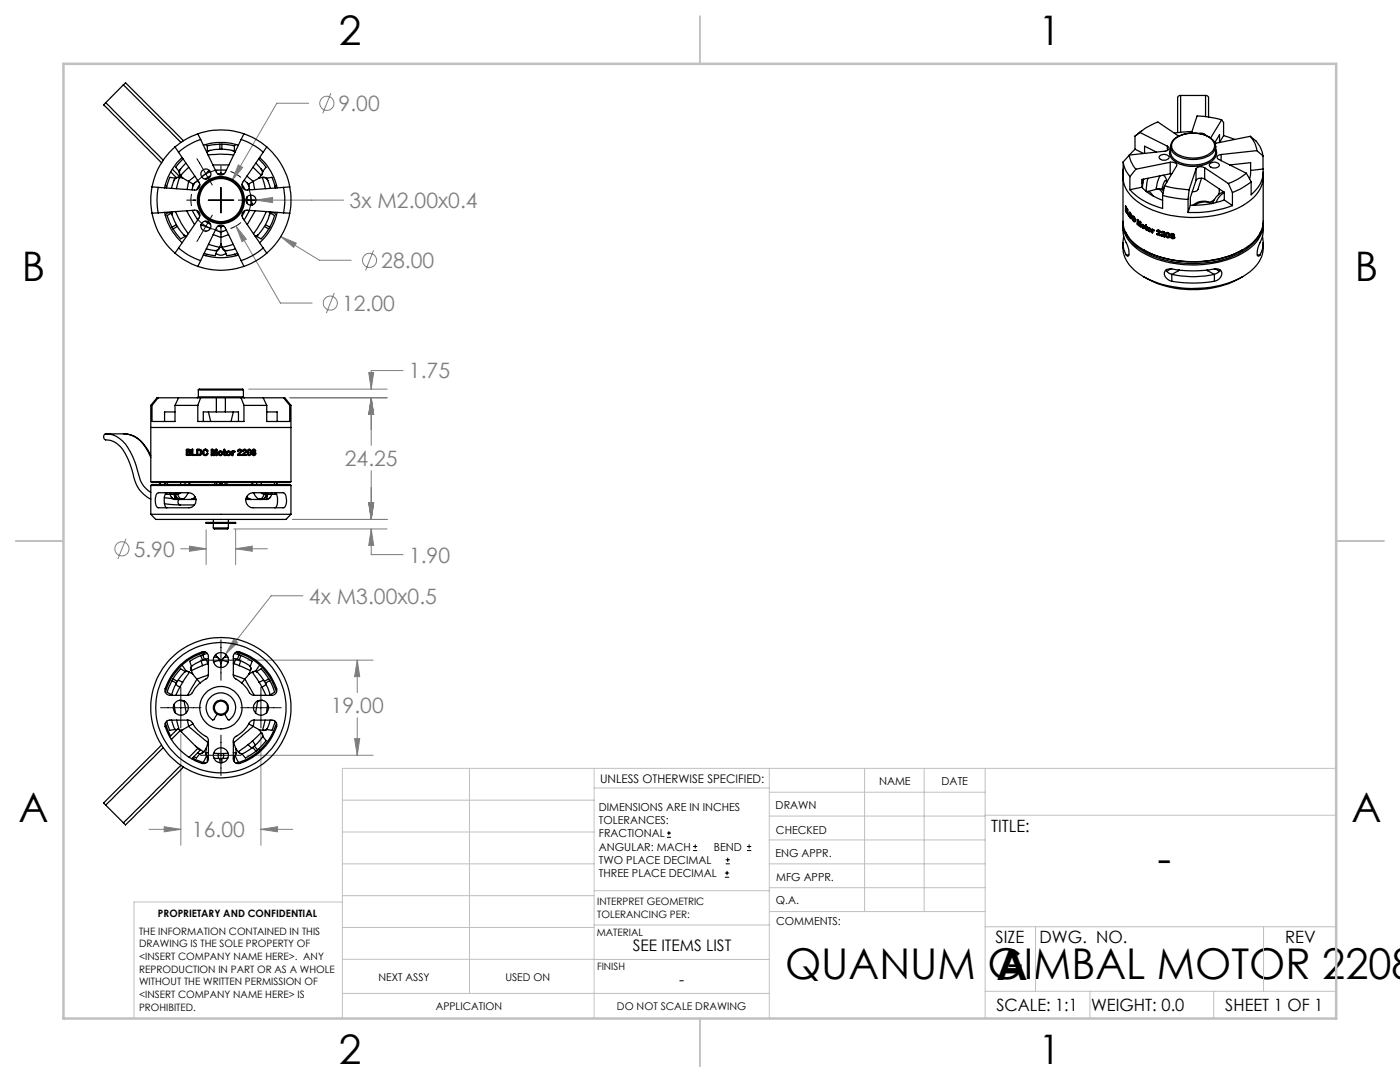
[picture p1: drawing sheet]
<svg xmlns="http://www.w3.org/2000/svg" width="279mm" height="216mm" viewBox="0 0 279 216" stroke-linecap="round" stroke-linejoin="round" font-family="sans-serif">
<g fill="none" stroke="#808080" stroke-width=".2">
<path d="M66 18.6l-1.6 4M47.6 32.9l.8 .5-2.1 2.6zM51.1 39.9h17.5M51.1 39.9l3.3-.5v1zM61.6 20.6h-6.4l-8.9 15.4M47.1 45.1l8.9 15.4h6.3M47.1 45.1l2.1 2.6-.9 .5zM56 47.2l3.1 1.3-.5 .9zM56 47.2l7.7 4.7h6.4M66.7 58.5l-1.6 4M74.5 50l-1.5 4M49.6 77.6h27.7"/>
<path d="M57.9 79.4h19.4M73.6 74.3h1l-.5 3.3zM74.1 79.4l.5 3.3h-1zM74.1 79.4v9.5M80.4 73.9h-6.3v3.7M74.1 93.9v9.7M25.2 107.5l-1.7 4M36.1 109.5h5M37.8 109l3.3 .5-3.3 .5zM41.1 105.7v7M46.6 105.6h30.7M47 105.7v7"/>
<path d="M47 109.5h6.4M47 109.5l3.3-.5v1zM58.3 103.6h19M60.5 118.9h-6.4l-9.1 11.6M73.6 100.3h1l-.5 3.3zM74.1 105.6l.5 3.2h-1zM74.1 105.6v5.1h6.3M46.6 127.6l.8 .6-2.4 2.3zM49.4 131.7h25.1M71.3 131.7v6.5M71.3 131.7l.5 3.3h-1zM36.1 146.5v22.2"/>
<path d="M49.4 150.7h25.1M52.1 146.5v22.2M70.8 147.4h1l-.5 3.3zM71.3 143.2v7.5M29.7 165.5h6.4M32.8 165l3.3 .5-3.3 .5zM52.1 165.5l3.3-.5v1zM52.1 165.5h6.3"/>
<circle cx="65.2" cy="20.6" r="1.41"/>
<circle cx="73.7" cy="52" r="1.41"/>
<circle cx="65.9" cy="60.5" r="1.41"/>
<circle cx="24.3" cy="109.5" r="1.41"/>
</g>
<g fill="none" stroke="#000" stroke-width=".2">
<path d="M37.3 39.9h1.7M39.3 31.7l1.8 3M41.1 34.7l-.8 .6-1.1 1.1M41.1 34.7l1.3 2.2M41.6 39.9h5M43.5 34a5.2 5.2 0 0 0-2.4 .7M44.1 33.1v1.8M44.1 37.4v5.1M47.6 39.9h6M49.6 37.5a6 6 0 0 1 0 4.9M39.2 43.4a6 6 0 0 0 4.3 2.5M42.4 42.9l-3.1 5.3"/>
<path d="M44.1 45v1.8M36.1 137.2v8M40 131.7h8.1M44.1 127.7v8M52.1 137.2v8M32 141.2h8.1M40 150.7h8.1M44.1 146.7v8.1M48 141.2h8.1M133.1 167.1h.8M133.1 166.2h.8M133.5 165.8v.9"/>
<path d="M138.3 169.7h.8M138.3 168.9h.8M138.7 168.5v.8M144.7 175h.8M144.7 174.2h.8M144.8 172.4h.9M144.8 171.6h.9M145.1 173.8v.8M145.2 171.1v.9M149.1 169.7h.8M149.1 168.9h.8M149.5 168.5v.8"/>
</g>
<path d="M38.2 38.7l-.1 1.2 .1 1.2M48.1 35.4l-1-.7-1.1-.5M46 45.6l1.1-.5 1-.7" fill="none" stroke="#000" stroke-width=".2" stroke-dasharray="15.2 1.3 1.3 1.3" stroke-linecap="butt"/>
<g fill="none" stroke="#c0c0c0" stroke-width=".2">
<path d="M68.3 159.7h50.3M93.7 153.3v44.9M118.6 153.3v49.9M118.6 157.2h34.9M153.5 153.3v49.9M153.5 158.1h43.1M172.5 153.3v28.6M184.4 153.3v28.6M196.6 153.3v49.9M266.7 153.3h-198.4v49.9M68.3 178.7h50.3M68.3 172.4h50.3"/>
<path d="M68.3 166h50.3M68.3 180h-41.6v23.2M118.6 177.7h35M153.5 167.6h43.1M153.5 162.8h43.1M153.5 172.4h43.1M153.5 177.1h43.1M196.6 162.7h70.1M68.3 198.2h85.2M68.3 191.4l85.2 .1M68.3 185.1h50.3M118.6 184.6h35"/>
<path d="M153.6 181.9h43M196.6 197.8h70.1M196.6 184.9h70.1M206.7 184.9v12.9M217.5 197.8v5.4M242.2 197.8v5.4M252.2 184.9v12.9"/>
</g>
<path d="M139.7 3.2v9.5M3.1 107.9h9.6M266.7 107.9h9.5M139.7 203.2v9.6" fill="none" stroke="#c0c0c0" stroke-width=".25"/>
<path d="M12.7 12.7h254v190.5h-254z" fill="none" stroke="#c0c0c0" stroke-width=".5"/>
<path d="M74.1 79.4l.5 3.3h-1zM73.6 100.3h1l-.5 3.3zM74.1 79.4l.5 3.3h-1zM73.6 74.3h1l-.5 3.3zM47 109.5l3.3-.5v1zM37.8 109l3.3 .5-3.3 .5zM74.1 105.6l.5 3.2h-1zM73.6 100.3h1l-.5 3.3zM47.6 32.9l-1.3 3.1 2.1-2.6zM51.1 39.9l3.3 .5v-1zM47.1 45.1l1.2 3.1 .9-.5zM56 47.2l2.6 2.2 .5-.9zM46.6 127.6l-1.6 2.9 2.4-2.3zM71.3 131.7l.5 3.3h-1zM70.8 147.4h1l-.5 3.3zM52.1 165.5l3.3-.5v1zM32.8 165l3.3 .5-3.3 .5z" fill="#808080"/>
<g fill="none" stroke="#000" stroke-width=".25">
<path d="M24.6 16.9l.4-.4 11.6 11.6M24.6 16.9l11.5 11.5M24.6 16.9l-3.5 3.6M235.6 19l-.4 .2-.2 .2v7.1M235.6 19v7.4M235.6 19h5M240.6 19l.4 .2 .2 .2v4M240.6 19v4.3M21.1 20.5l-.4 .4 11.5 11.6M21.1 20.5l11.5 11.5M30.3 37.3a14.1 14.1 0 0 0 0 5.2M30.3 37.3l1.3 .1"/>
<path d="M31.6 37.4a13.2 13.2 0 0 0 0 5.1M33 36.9l.3 .3M34.1 34.3l1.1 1.2M34.4 33.8l1.5 1.5M34.7 36l-.5 1.6M34.9 29.3a14 14 0 0 0-4.6 8M34.9 35.6l-1-.2-.7 2.1M34.9 35.6l-.2 .4M34.9 29.3l.7 1.1M35.6 30.4l4.1 6a1.01 1.01 0 0 1-.9 1.5l-7.2-.5M35.7 34.2l.1 .4 .3 .4M35.8 35.4a1.02 1.02 0 0 0-1.1 .6"/>
<path d="M35.8 35.4h-.4l-.5 .2M35.8 35.4l-.6 2.2M35.8 35.4l.7 .1M35.9 35.3l-.1 .1M36 33.8a.99 .99 0 0 0 .1 1.2M36 33.8l-.3 .4M36.1 35l.4 .5M36.2 35.1l-.3 .2M36.3 31.4a11.3 11.3 0 0 0-3.5 6.1M36.5 35.5l1.1 .7M36.5 31.7l-1.4 1.6 .6 .9M37.1 32.6l-1.1 1.2"/>
<path d="M37.6 36.2l.9 .5M37.6 36.2l-.2 1.6M37.7 33.4l-1.6 1.6M38.5 36.7l-.2 1.2M38.9 36.4l-.4 .7M38.9 35.1l-1.3 1.1M39.4 36l-.9 .7M39.5 26.7a14.2 14.2 0 0 0-4.6 2.6M39.5 26.7a14 14 0 0 1 9.2 0M39.5 26.7l.5 1.1M39.9 36.8l-.6 1.1M40 27.8a13.3 13.3 0 0 0-4.4 2.6"/>
<path d="M40 27.8l3.2 6.6a1 1 0 0 0 .9 .5 1 1 0 0 0 .9-.5l3.1-6.6M40.6 29a11.9 11.9 0 0 1 7 0M41 28.9l.4 .2M41.4 30.1l-.2 .2M41.5 30.9l2.3-.1 2.8 .1M41.8 34l-1.5 1.3M41.8 34.1l-.2 .1M41.9 30l-.6 .4M41.9 30a9.9 9.9 0 0 1 4.4 0M41.9 30l-.5 .1M42 35.1l-1 .6M42.5 32.9h3.2"/>
<path d="M43 33.9h2.2M43.5 34.7h1.2M43.9 28.8h.4M43.9 28.8l-2.5 .3v1M43.9 28.8v1M44.3 28.8l2.5 .3M44.3 28.8v1M46.3 30l.6 .4M46.3 30l.5 .1M46.8 30.1l.1 .2M46.8 29.1v1M47.1 28.9l-.3 .2"/>
<path d="M48.1 27.8a13.3 13.3 0 0 1 4.4 2.6M48.3 36.8l.6 1.1M48.7 26.7a14.2 14.2 0 0 1 4.5 2.6M48.7 26.7l-.6 1.1M48.7 36l.9 .7M49.3 36.4l.4 .7M49.3 35.1l1.2 1.1M49.3 39.3v1.2M49.6 36.7l.2 1.2M50 38.9l.3 2M50.5 33.4l1.6 1.6M50.5 36.2l-.9 .5"/>
<path d="M50.5 36.2l.3 1.6M51 32.6l1.1 1.2M51.6 31.7l1.5 1.7-.6 .8M51.7 35.5l-1.2 .7M51.8 31.4a11.3 11.3 0 0 1 3.5 6.1M52.1 35l-.4 .5M52.1 33.8a.99 .99 0 0 1 0 1.2M52.1 33.8l.4 .4M52.4 35.4a.96 .96 0 0 1 1 .6M52.4 35.4h.4l.4 .2M52.4 35.4l.6 2.2M52.4 35.4l-.7 .1"/>
<path d="M52.5 34.2l-.4 .8M52.5 30.4l-4.1 6a1.01 1.01 0 0 0 1 1.5l7.2-.5M53.2 29.3a14 14 0 0 1 4.6 8M53.2 35.6l.2 .4M53.2 35.6l1.1-.2 .7 2.1M53.2 29.3l-.7 1.1M53.4 36l.6 1.6M55.2 36.9l-.3 .3M56.6 37.4a13.2 13.2 0 0 1 0 5.1M57.8 37.3a14.1 14.1 0 0 1 0 5.2M57.8 37.3l-1.2 .1M224.1 34.3v9.8a6.9 6.9 0 0 0 4.1 5.7"/>
<path d="M224.1 35.3a6.5 6.5 0 0 0 3.8 5.5 21.5 21.5 0 0 0 20.8-.2 6.6 6.6 0 0 0 3.4-5.3M224.2 32.3v2.6v-1.2M224.2 32.3a5.7 5.7 0 0 0 1.3 2.9M225.4 30.9a4.9 4.9 0 0 0 1.3 2.9M225.4 30.9l-1.2 1.4M225.5 37.9a12.9 12.9 0 0 0 6.5 3.7v-2.6M225.5 35.2v2.7M226.5 29.8l-1.1 1.1M226.5 27.2v2.6M226.5 29.8l1.7 .8M226.7 33.8l-1.2 1.4M227.5 26.4a13.2 13.2 0 0 1 3.6-2.1l4.1 2.9"/>
<path d="M227.5 26.4l5.5 2.8M227.5 26.4l-1 .8M227.8 26.1l-1.3 1.1M227.9 37.4l1.5 1.3 2.6 1.3M227.9 35.8l.3 .1M227.9 35.8v1.6M227.9 37.4l-2.4 .5M227.9 36.6h.2M227.9 36.3l.2 .1M228.2 35.7l-.2 1.8M229.1 38.2l2-.5 .6 .3 .4 .6M229.1 35.6l-.4 2.6"/>
<path d="M229.1 38.2l-.2 .1M229.1 38.2l.6 .4 .4 .5M230.8 30.3l-2.4-1.1v1.4M231 37.7h.7l.5 .3M231.5 31.1a1.21 1.21 0 0 1 1.8 .3 1.18 1.18 0 0 1-2 0zM231.5 35.1l-.5 1.1-.3 1.6M232 39l3.1 .6 2 .2M232.1 35l.4 .3 .3 .8M232.4 37.3l-.3 .6M232.4 37.1l2.4 .5 2.5 .3M232.4 37.1l-.4 1.9M232.8 36.4l-.2-.4a2.49 2.49 0 0 0-.7 1.8"/>
<path d="M232.8 36.1v.3M233 29.2l.2 .1a.49 .49 0 0 1 .1 .5 .49 .49 0 0 1-.5 .3l-7.4 .8M233 29.2v.8M233.5 32.4a.85 .85 0 0 1 1.3 .7l-2.4 4M233.5 32.4l-6.8 1.4M233.5 32.4v2.3M233.5 34.7l-5.6 1.1M233.6 29.7a1.85 1.85 0 0 0 1 2.6 6.9 6.9 0 0 0 7.6-.4l.4-.6a1.49 1.49 0 0 0 0-1.6M233.6 29.2a2.98 2.98 0 0 0 .2 1.9 5.5 5.5 0 0 0 5.6 1.7 3.3 3.3 0 0 0 3.2-2.5v-1.1M233.9 34.6l-.4 .1M234.3 27.8a6.3 6.3 0 0 1 7.9 .2 1.92 1.92 0 0 1-.9 3.1 6.9 6.9 0 0 1-7.1-.5 1.81 1.81 0 0 1 .1-2.8zM234.3 27.9a6.1 6.1 0 0 1 7.5-.1 1.71 1.71 0 0 1-.5 2.9 6.4 6.4 0 0 1-6.9-.4 1.63 1.63 0 0 1-.1-2.4z"/>
<path d="M237.1 39.8v2.6M237.3 37.9l-.2 1.9M237.9 26.2l-3.5 .4M238.7 33.7l-1.4 4.2M238.7 36l-1.1 3.4v1.6M238.7 33.7v2.3M239.2 26.6h1l.4 .4M239.8 35.6l-.7 2.2-.3 .3-.9 .1M240.4 33.5a1.24 1.24 0 0 0-1.7 .2M240.4 35.7a1.29 1.29 0 0 0-1.7 .3M240.4 33.5l4.7 3.1M240.4 35.7l3.9 2.7v1.5"/>
<path d="M240.4 33.5v2.2M241.5 32.7a1.21 1.21 0 0 1 1.8 .2 1.18 1.18 0 0 1-2 0zM242.4 39.8l-1 .6M243.3 37.7l-.1 1.2M243.4 28.4v-1.5l-1 1.6M243.4 28.4h.1M243.7 30.8l-.5 .2a.44 .44 0 0 0-.3 .4 .44 .44 0 0 0 .3 .4l5.5 2.8M243.7 30.8v1.3M243.8 23.9l-3-.6-1.9-.2-1.1 3.5M243.8 23.9l.4 .5v2.7M243.8 23.9l-2.2 3.6M244.1 38.2v.1"/>
<path d="M244.2 27.1l2.3 .7M244.2 27.1l-.8 1.3M244.2 38.3h.1M244.3 38.3a3.4 3.4 0 0 0-2.3 2.3M244.3 39.9a17.7 17.7 0 0 1-6.7 1.1M244.3 38.5a4 4 0 0 0-1.7 1.9M244.3 39.9l1.7 1.1M245.1 36.6l.9 1.8M245.4 32.9l4.2-.4v1.5M245.5 32.9h.1M246 38.4v2.6M248.7 34.6a12 12 0 0 1-3.6 2"/>
<path d="M248.7 34.6l1 1.7M249.5 27.2a6 6 0 0 1 2.1 2.4l.5 1.5M249.5 27.2a4.8 4.8 0 0 1 1.3 2.9M249.5 27.2l-7 1.4M249.6 34l-.2 1.7M249.7 36.3a14.2 14.2 0 0 1-3.7 2.1M250.8 30.1l-7.1 .7M250.8 30.1l1.3 1M252.1 33.7a5.8 5.8 0 0 1-2.4 5.2v-2.6M252.1 31.1v2.6M252.1 33.7l-2.5 .3M252.1 34.3v9.8a6.7 6.7 0 0 1-3.9 5.6 21.8 21.8 0 0 1-20 .1"/>
<path d="M30.3 42.5a14 14 0 0 0 4.6 8M31.6 42.5l7.2-.6a1 1 0 0 1 1 .5 1 1 0 0 1-.1 1.1l-4.1 6M31.6 42.5h-1.3M32.8 42.4a11.3 11.3 0 0 0 3.5 6M34.3 42.5l-.9 .6 .9 2.2M34.3 42.5l.1 .5M34.3 42.4l-.8 .1-.5 .5M34.3 45.3l.2 .4M34.4 42.3l-.1 .2M34.4 43a9.9 9.9 0 0 0 2.2 3.8M34.4 42.3v.7M34.5 45.7l1.6 2 .9-.5"/>
<path d="M34.9 50.5a15.2 15.2 0 0 0 4.6 2.7M35 42.2l1.1 2.1 1.5 2.3M35.2 44.8l-.9 .5M35.4 45.2l-.9 .5M35.6 49.5a12.5 12.5 0 0 0 4.4 2.5M35.6 49.5l-.7 1M36.6 46.8l.7 .3M36.6 46.8l.4 .4M37 47.2h.2M37.2 42.1l1.6 2.7M38.3 42l1.1 1.9M39.3 42l.6 1.1"/>
<path d="M39.5 53.2a14 14 0 0 0 9.2 0M40 52l3.2-6.5a1 1 0 0 1 .9-.6 1 1 0 0 1 .9 .6l3.7 7.7M40 52l-.5 1.2M40.1 44.9l1.9 .6M40.1 44.8l.3 .2M40.6 50.9a11.2 11.2 0 0 0 7 0M41 44.1l1 .7M41.2 49.6l1.6 .4M41.4 50.8l-.4 .2M41.6 48.8l2.3 .6M42.5 46.8l1.6 .6M42.8 50l.5 .1"/>
<path d="M43 45.9l1.1 .4M43.1 50.6a1.5 1.5 0 0 0 2 0M43.3 50.1l-.4 .9-2.2-.4M43.5 45.2h1.2M43.7 46.2h.8M43.9 49.4a1.03 1.03 0 0 1-1.1 .6M43.9 49.4l-.2 .3-.4 .4M44.1 47.4v1.3M44.1 46.3v1.1M44.1 48.7l.2 .7M44.1 48.7l-.2 .7M44.3 49.4a1.04 1.04 0 0 0 1.1 .6"/>
<path d="M44.3 49.4l.3 .4 .3 .3M44.9 50.1l.4 .9 2.1-.4M45.2 45.9l-1.1 .4M45.4 50l-.5 .1M45.6 46.8l-1.5 .6M46.6 48.8l-2.3 .6M46.8 50.7l.3 .3M47 49.6l-1.6 .4M48.9 42l-.6 1.1M49.8 42l-1.1 1.9M50.3 40.6v.3M50.3 40.9h.1"/>
<path d="M50.9 42.1l-1.5 2.7M51.2 47.2h-.2M51.5 46.8l-.6 .3M51.5 46.8l-.3 .4M52.5 49.5a12.5 12.5 0 0 1-4.4 2.5M52.5 49.5l.7 1M52.8 45.2l.8 .5M53 44.8l.8 .5M53.1 42.2l-.9 2-1.6 2.4M53.2 50.5a15.2 15.2 0 0 1-4.5 2.7M53.6 45.7l-1.5 2-.9-.5M53.7 42.3l.1 .7"/>
<path d="M53.8 43a9.9 9.9 0 0 1-2.3 3.8M53.8 45.3l-.2 .4M53.8 42.3l.1 .2M53.9 42.4l.8 .1 .5 .5M53.9 42.5l-.1 .5M53.9 42.5l.9 .5-1 2.3M55.3 42.4a11.3 11.3 0 0 1-3.5 6M56.6 42.5l-7.2-.6a1 1 0 0 0-1 .5 1 1 0 0 0 0 1.1l4.1 6M56.6 42.5h1.2M57.8 42.5a14 14 0 0 1-4.6 8M224.1 44.4a6.2 6.2 0 0 0 3.1 5.5 20.6 20.6 0 0 0 14.8 2.6 13.9 13.9 0 0 0 9.1-4.7l.8-1.6 .2-1.8M224.1 48.4a6.5 6.5 0 0 0 3.4 6.4l.7 .4"/>
<path d="M224.1 44.8a6.2 6.2 0 0 0 .9 4.1l.3 .9a1.44 1.44 0 0 1-.2 1.4l-.3-.3M224.3 47.2l-.2 1 .1 1 .6 1.7M224.6 41.1l.3 .6v.8l-.3-.4zM224.6 46.2a9 9 0 0 0 5.6 5 21.7 21.7 0 0 0 18.2-1.2 7.6 7.6 0 0 0 3.2-3.8M224.7 41.3l.1 .5zM224.7 41.7l.1 .5zM224.8 50.9h.5M225 41.7l.1 1 .2 .4-.3-.4zM225.4 42.4l.2 .1a1.01 1.01 0 0 1 .1 1.1l-.3-.4zM225.5 42.5l.2 .3v.6l-.2-.1zM226 43.1a.58 .58 0 0 1 .5 .7l-.3-.5a.46 .46 0 0 0 .2 .8v-.1l.2 .2a.46 .46 0 0 1-.5-.1 .46 .46 0 0 1-.1-.5zM226.9 43.8l.3 .2 .1 .7 .1-.6 .3 .2v1l-.2-.1v-.8l-.1 .6h-.2l-.1-.9v.7h-.2z"/>
<path d="M227.9 44.8h.1a.51 .51 0 0 1 .3 .8h-.1a.58 .58 0 0 1-.3-.8zM228 44.9l.2 .1v.4l-.2-.1zM228.2 49.8a21.6 21.6 0 0 0 19.8 0M228.2 55.2a20.3 20.3 0 0 0 19.8 0M228.6 44.9l.3 .4h-.1v.4l.2 .3-.4-.2-.1-.6zM229.1 45.5a.46 .46 0 0 1 .5 .2 .46 .46 0 0 1-.1 .5 .54 .54 0 0 1-.4-.7zM229.9 45.7l.5 .3h-.3l-.1 .5-.1-.1zM230.9 46a.42 .42 0 0 1 .5 0 .42 .42 0 0 1 .1 .5l-.4 .2 .5 .2v.1l-.7-.2 .3-.4a.21 .21 0 0 0 .1-.3 .21 .21 0 0 0-.4 .1zM231.8 46.2a.42 .42 0 0 1 .5 0 .42 .42 0 0 1 .1 .5l-.4 .3 .4 .1 .1 .2-.8-.3 .5-.4a.23 .23 0 0 0-.1-.3 .23 .23 0 0 0-.3 .2zM232.7 53.9l.6 .6 .6 .3M232.7 46.5a.41 .41 0 0 1 .7 .2l.1 .3a.39 .39 0 0 1-.4 .5 .39 .39 0 0 1-.4-.4zM232.9 46.6h.3v.7l-.3-.2z"/>
<path d="M233.6 53.7l-.8 .5M233.8 46.6a.39 .39 0 0 1 .4 0 .39 .39 0 0 1 .1 .5l.1 .1a.4 .4 0 0 1-.4 .5 .4 .4 0 0 1-.4-.5l.2-.2-.2-.2zM233.9 56.1a1.77 1.77 0 0 1-1.5-1.7 1.17 1.17 0 0 1 1.5-.7 24.3 24.3 0 0 0 8.6 0 1.07 1.07 0 0 1 1.3 .6 1.07 1.07 0 0 1-.5 1.3l-.9 .5M233.9 56.1a25.5 25.5 0 0 0 8.5 0M233.9 54.8a19.7 19.7 0 0 0 8.5 0M233.9 54.8v1.3M235.2 54l-1.3 .8M235.2 53.9v.1M235.4 53.9l-.2 .1M237.6 41l-.5 1.4M240.8 53.9l.2 .1M241 54l1.3 .8"/>
<path d="M241 53.9v.1M241.8 40.6a3.4 3.4 0 0 0-3.5 .4M241.8 40.6a3.2 3.2 0 0 0-3.7 .4M242.4 54.8v1.3M242.5 53.7l.9 .5M243.6 53.9l-.6 .5-.6 .4M246 41a22.8 22.8 0 0 1-8.9 1.4M250.9 50.9h.6M252 47.2l.1 1-.1 1-.5 1.7M252.1 48.4a6.5 6.5 0 0 1-3.3 6.3 21.3 21.3 0 0 1-16.7 2.1l-2.4-.9-1.5-.7M252.1 44.8a7.2 7.2 0 0 1-1 4.5l-.1 .5a1.43 1.43 0 0 0 .1 1.3l.4-.2M31.6 79.4h-.3l-1.2 1.5"/>
<path d="M31.6 79.4h4M31.6 79.4l-1.3 1.5M35.6 79.4h4.4M35.6 79.4l-.7 1.5M39.6 79.2l-.2 .2M39.6 77.8l.1-.2h8.8l.1 .2M39.6 79.2h9M39.6 77.8h9M39.6 77.8v1.4M40 79.4l-.5 1.5M40 79.4h3.2M43.2 79.4h1.8"/>
<path d="M43.2 79.4v2.8M45 79.4h3.1M45 79.4v2.8M48.1 79.4h4.4M48.1 79.4l.6 1.5M48.6 79.2l.2 .2M48.6 77.8v1.4M52.5 79.4h4.1M52.5 79.4l.7 1.5M56.6 79.4h.2l1.3 1.5M56.6 79.4l1.2 1.5M21.1 86.6a.65 .65 0 0 0-.4 .6 .65 .65 0 0 0 .4 .6 5 5 0 0 1 4.2 3.3l1 2.6a8.2 8.2 0 0 0 2.4 5l1.4 .9"/>
<path d="M21.1 86.6a5.7 5.7 0 0 1 4.9 3.6l.9 2 .7 2.2a5.3 5.3 0 0 0 2.5 3.8M21.1 86.6h3.5a5.7 5.7 0 0 1 5 3.6l.5 1.1M24.9 86.6a5.6 5.6 0 0 1 4.6 3.2l.6 1.1M30.1 80.9h.2M30.1 85.3h28M30.1 96.1h28M30.1 96.1l.2 .2h13.8M30.1 96.9h28M30.1 96.9l.2-.2h27.6l.2 .2M30.1 80.9v15.2M30.1 96.9v5.7M30.3 80.9v3.2h4.6v-3.2"/>
<path d="M31.3 98.5a4.8 4.8 0 0 1 2.6-.2h3.1a1.59 1.59 0 0 1 1.9 .8 1.59 1.59 0 0 1-.5 2l-.5 .2h-6.3a1.25 1.25 0 0 1-.6-1.5zM31.8 96.3l.2 .4M31.9 96.3l.2 .4M32.8 99.3l1.7 .2M32.9 96.3v.4M33 98.6h1M33.3 98.3a2.13 2.13 0 0 0-.4 2.5l.2 .4 .2 .1M33.4 96.3v.4M33.8 98.3l.3 .3h.4M33.9 98.5a1.21 1.21 0 0 0 1.1 1.1M34.2 99.2l.3 .3 .6 .2M34.5 98.6h1"/>
<path d="M34.7 98.6l.4 .6 .5 .4M34.8 98.8l.2 .8M34.9 80.9h4.6M34.9 82.2h-2.1v1.9M35 99.6l.1 .1M35.1 99.7h2.9M35.2 98.3l-.7 .3M35.5 98.6a1.11 1.11 0 0 0 .9 1M35.5 98.6h-.3a.74 .74 0 0 0 .4 1M35.6 99.6h.8M35.7 99.7a.65 .65 0 0 0 .2 1.1h2.9M36.1 98.3l-.6 .3"/>
<path d="M36.1 96.3l-.1 .4M36.9 96.3v.4M37.2 89.7a.6 .6 0 0 1 .8 .4l-.1 .1a.38 .38 0 0 1 .1 .6 .38 .38 0 0 1-.6 .1l-.2-.1zM37.4 89.9h.3a.22 .22 0 0 1 0 .3 .22 .22 0 0 1-.3 0zM37.4 90.3h.2a.22 .22 0 0 1 .2 .3 .22 .22 0 0 1-.3 .1zM37.5 98.3l-.3 .7-.8 .6M37.7 96.7h-.1M37.7 96.7h.2M37.7 96.3v.4M37.9 96.3v.4M38.2 99.7h.9M38.3 89.6l.2 .1v1h.6v.2l-.8-.1z"/>
<path d="M38.8 99.5l.3 .1M38.9 99.1l-.3 .3-.6 .3M39 99.3l-1 .4M39.3 89.7l.2-.1a.63 .63 0 0 1 .8 .6 .63 .63 0 0 1-.6 .7l-.4-.1zM39.5 80.9v3.2h9.2v-3.2M39.5 89.9a.43 .43 0 0 1 .5 .4 .43 .43 0 0 1-.5 .4zM40.6 89.8a.47 .47 0 0 1 .5-.2 .47 .47 0 0 1 .4 .5h-.1a.42 .42 0 0 0-.6-.2 .42 .42 0 0 0-.1 .7 .39 .39 0 0 0 .7-.2h.1a.52 .52 0 0 1-.6 .5 .52 .52 0 0 1-.5-.6zM41.6 82.2l.5 1.9M42.2 89.7h.3l.2 .8 .2-.8h.4v1.2l-.2-.1v-.9l-.3 1-.2-.1-.2-.9v.9l-.2 .1zM42.9 96.3v.4M43.2 82.2h1.8M43.2 82.2h-2.6v1.9"/>
<path d="M43.3 96.3l-.1 .4M43.8 96.7h-.1M43.8 96.7h.5M43.8 96.3v.4M44.1 96.3v.4M44.3 96.7h.1M44.4 96.3l-.1 .4M44.7 89.6l.2 .1v.3l.2 .1-.2 .1v.5h.2v.2l-.4-.1v-.6l-.2-.2h.2zM44.9 96.3v.4M45 82.2h2.6v1.9M45.3 96.3v.4M46.3 90h.6l-.1 .2h-.2l-.2 .7h-.1z"/>
<path d="M46.6 82.2l-.5 1.9M47.5 89.8a.44 .44 0 0 1 .7 0 .44 .44 0 0 1-.3 .7l-.2 .2h.5v.2h-.8l.3-.4a.41 .41 0 0 0 .2-.7l-.5 .3zM48.5 89.8a.43 .43 0 0 1 .7 .1 .43 .43 0 0 1-.3 .6l-.2 .2h.4l.1 .2h-.8l.2-.4a.42 .42 0 0 0 .3-.6l-.1-.1-.4 .3zM48.7 80.9h4.5M49.1 99.7h4M49.2 99.1l.3 .3 .6 .3-.9-.4M49.4 98.9l.4-.4 .7-.2h3.8a5.3 5.3 0 0 1 2.5 .2 2.44 2.44 0 0 1-.1 2.8h-5.5a1.58 1.58 0 0 1-1.8-.5 1.58 1.58 0 0 1 0-1.9zM49.4 99.5l-.3 .1M49.5 89.7a.51 .51 0 0 1 .6 .2 .51 .51 0 0 1 0 .6v.2a.35 .35 0 0 1-.4 .2 .35 .35 0 0 1-.3-.3v-.6zM49.7 89.8a.55 .55 0 0 1 .1 .9h-.1l-.1-.1zM50.3 96.7h.1M50.3 96.3v.4"/>
<path d="M50.4 89.7a.35 .35 0 0 1 .5 0 .35 .35 0 0 1 0 .5 .36 .36 0 0 1 .1 .6 .36 .36 0 0 1-.6 0 .36 .36 0 0 1 .1-.6l-.2-.2zM50.4 96.7h.2M50.4 96.3v.4M50.7 98.3l.3 .7 .7 .6M51.2 96.3l.1 .4M52.1 96.3v.4M52.1 98.3l.6 .3M52.6 99.6h-.9M52.7 98.6a1.11 1.11 0 0 1-1 1M52.7 98.6h.3l.1 .2-.2 .5-.3 .3M52.7 98.6h.9M53 98.3l.6 .3"/>
<path d="M53.2 99.6l-.1 .1M53.2 80.9v3.2h4.6v-3.2M53.2 82.2h2.1v1.9M53.3 98.8l-.1 .8M53.5 98.6l-.9 1M53.9 99.3l-.8 .4M54.2 98.5v.1a1.15 1.15 0 0 1-1 1M54.4 98.3l-.4 .3h-.4M54.8 96.3v.4M54.8 98.3a1.76 1.76 0 0 1 .6 1.8l-.2 .8-.4 .4M55.2 98.6h-1M55.2 96.3v.4z"/>
<path d="M57.8 80.9h.3M58.1 96.1l-.2 .2h-13.8M58.1 80.9v15.2M58.1 96.9v5.7M30.1 102.6h28M30.1 102.6l1 1h26l1-1M32.8 100.5l3.1 .3M41.1 104.2h5.9v.2h-5.9zM42.6 105.3l.2 .3h2.6l.2-.3M42.6 105.3h3M42.6 103.6v.6M42.6 104.4v.9"/>
<path d="M45.6 103.6v.6M45.6 104.4v.9M34.3 138.6v.1M34.3 138.6h.1M34.3 135.8l-.9 2.3 .9 .5M34.3 135.8l.9 .5M34.5 135.5l-.2 .3M34.5 135.5l.9 .5M35.1 136.5l-.8 2.1M35.1 136.5l.8 .6M35.5 135.8l-.4 .7M35.5 135.8l.9 .4"/>
<path d="M35.8 139.7l1 .2M35.9 137.1l-.8 1.6M36 132.6a10.5 10.5 0 0 1 4.7-2.6l.6 .3 .3 .5v3.8a.95 .95 0 0 1-.5 .9 7.9 7.9 0 0 0-3 3l-.6 .2h-3.6a1.04 1.04 0 0 1-1-1.3 12.4 12.4 0 0 1 3.1-4.8zM36.3 132.7l.9 1.2M36.4 136.2l-.5 .9M36.8 139.9l.3 2.3M36.8 139.9h.1M36.9 134.1l-1.4 1.7M36.9 134.1l.3-.2 .5 .2M37 134l-.1 .1M37 134l-.9-.5-1.6 2M37 134l.7 .1"/>
<path d="M37.7 134.1l-1.3 2.1M37.7 134.1l.8 .4M38.2 133.7l.3 .8M38.2 132.9v.8M38.3 132.9l-.2 .5 .1 .3M38.3 132.9h-.1M38.5 134.5l.8 1M39.3 135.5l.7 .8M39.3 135.5l-1.9 3.2M40.1 130.8l-2.2 1.2 .3 .9M40.1 130.8l.3 .9M40.3 131.8l-2 1.1"/>
<path d="M40.3 131.8l.1 1M40.4 132.8l-2.2 .9M40.5 130.7l-.4 .1M40.5 130.7l.3 .9M40.6 130.2l.1 .4M41 131.6l-.7 .2M41 131.6l.5 .8M41 130.1a11.6 11.6 0 0 0-8 8M41.4 130.4l-.9 .3M41.5 132.4l-1.1 .4M41.6 131.4l-.6 .2M41.6 134.7l-2.3 .8"/>
<path d="M41.6 132.4h-.1M43.1 130.6l.2 .5M43.2 131.1l-.5 .1M43.2 131.1l.6 .6M43.2 131.1h.1M43.3 131.1l.5 .6M43.8 131.7l-1.2 .4M43.8 131.7h.1M43.8 131.7l.3 .7M44.1 132.4v.8M44.3 131.7l1.2 .4M44.3 131.7l-.2 .7"/>
<path d="M44.4 131.7h-.1M44.9 131.1h.1M44.9 131.1l-.5 .6M45 131.1l.5 .1M45 131.1l-.7 .6M45.1 130.6l-.2 .5M46.6 131.4l.6 .2M46.6 132.4h.1M46.6 134.7l2.3 .8M46.7 132.4l1 .4M46.8 130.4l.9 .3M46.9 130.3l.4-.2a7.7 7.7 0 0 1 4.3 2.1 10.4 10.4 0 0 1 3.6 5.6l-.2 .6-.5 .3h-4.1a2 2 0 0 1-1.1-1.3 8.2 8.2 0 0 0-2.4-2l-.3-.6v-4z"/>
<path d="M47.1 130.1a11.6 11.6 0 0 1 8.1 8M47.2 131.6l-.5 .8M47.2 131.6l.7 .2M47.6 130.2l-.2 .4M47.7 130.7l.4 .1M47.7 130.7l-.3 .9M47.7 132.8l2.3 .9M47.9 131.8l-.2 1M47.9 131.8l2 1.1M48.1 130.8l2.2 1.2-.3 .9M48.1 130.8l-.4 .9M48.9 135.5l-.7 .8"/>
<path d="M48.9 135.5l1.8 3.2M49.7 134.5l-.8 1M49.9 132.9l.2 .4-.1 .4M49.9 132.9h.1M50 132.9v.8M50 133.7l-.3 .8M50.4 134.1l1.3 2.1M50.4 134.1l-.7 .4M51.2 134l.1 .1M51.2 134l.9-.5 1.5 2M51.2 134l-.8 .1M51.3 134.1l1.4 1.7"/>
<path d="M51.3 134.1l-.4-.2-.5 .2M51.4 139.9h.1M51.4 139.9l-.4 2.3M51.4 139.9h-.1M51.7 136.2l.6 .9M51.8 132.7l-.8 1.2M52.3 137.1l.8 1.6M52.4 139.7l-1 .2M52.7 135.8l-1 .4M52.7 135.8l.4 .7M53.1 136.5l-.8 .6M53.1 136.5l.8 2.1"/>
<path d="M53.6 135.5l.2 .3M53.6 135.5l-.8 .5M53.8 135.8l1 2.3-.9 .5M53.8 135.8l-.8 .5M53.9 138.6h.1M53.9 138.6l-.1 .1M53.9 138.6v.1M32.2 148.7l-11.5 11.5 .4 .5M32.6 149.2l-11.5 11.5M33 144.3l1 2.6M33.2 144l.7-.3h3.8a2.03 2.03 0 0 1 1.2 1.3 9.1 9.1 0 0 0 2.5 2.2l.2 .5v3.7a.99 .99 0 0 1-1.3 .9 11.4 11.4 0 0 1-7.4-7.7zM33.3 143.9l.6 1.8 1-.1"/>
<path d="M34.3 143.7l.6 1.8M34.8 140.5l.2 1.8M34.9 145.5v.1M34.9 145.5l.3 .2-.3-.1M35.2 143.7l.5 1.9M35.9 145.8l-.4-.4-1.6 1.6M35.9 145.8l-1.7 1.8M35.9 145.8l3.6 3.5M36.1 152.7l-11.5 11.5M36.5 145.6l-.7 .1M36.5 145.6l-.3 .4M36.6 153l-11.6 11.6-.4-.4"/>
<path d="M37.4 143.7l.2 1.2M37.6 144.9l-1.1 .7M37.6 144.9l3.9 3.3M38.5 151.2l2.5 1.1M38.5 144.4l-.9 .5M39 148.9l1.6 1.2M39.4 150.2l.4 .2M39.5 149.3l.4 .5-1.6 1.6M39.5 149.3l-1.8 1.8M39.8 150.4h.1M39.9 150.4l-.7 .8-.5-.2M40.5 150.1l-.4 .3h-.2"/>
<path d="M40.6 150.1l-.3 .2-.5 .1M40.6 150.1h.1M41.1 149.4v1.1l.3 .5M41.1 149.4l-.5 .7M41.2 150.8l-.6 1.4M41.4 151h.1M41.4 151v1M41.5 151l.1 .1M41.5 148.2l-.4 1.2M41.5 148.2h.1M41.6 150.2h-.3a.32 .32 0 0 0-.3 .3 .32 .32 0 0 0 .3 .3l.2 .2M41.6 148l-.1 .2"/>
<path d="M42.7 150.3l.8 .1M42.7 151.3h1M43.3 142.5l-.7 1.2a2.67 2.67 0 0 1-1.2-3.8 2.92 2.92 0 0 1 4.6-.9 2.92 2.92 0 0 1-.4 4.7l-.8-1.2M43.5 150.4l.2 .9M43.5 150.4h1.1M43.7 151.3h.8M43.9 151.3v.9M44.3 151.3v.9M44.6 150.4l-.1 .9M45.4 151.3h-.9M45.5 150.3l-.9 .1M46.6 150.2h.5l-.1 .5-.3 .3"/>
<path d="M46.6 148v.2M46.6 148.2h.1M46.6 148.2l.5 1.2M46.7 151l-.1 .1M46.8 147.2l.1-.1a7.9 7.9 0 0 0 3.2-3.2l.5-.2h3.7a.99 .99 0 0 1 .9 1.3 11.4 11.4 0 0 1-7.8 7.4l-.5-.3-.3-.5v-3.9zM46.8 151h-.1M46.8 151v1M46.9 150.8l.7 1.4M47.1 149.4v1.1l-.3 .5M47.1 149.4l.5 .7M47.6 150.1l.2 .2 .6 .1M47.6 150.1l.7 .3"/>
<path d="M48.4 150.4h-.1M49.5 148.6l-1.9 1.5M49.5 148.6l.8 .6M49.6 144.4l.9 .5M50.3 149.2l-1.9 1.2M50.4 147.8l-.9 .8M50.4 147.8l.5 .9M50.4 149.1l.7 .8M50.5 144.9l1.2 .7M50.5 144.9l-3.9 3.3M50.8 143.7l-.3 1.2M50.8 148.9l.6 .7"/>
<path d="M50.9 148.7l-.6 .5M51.1 149.9l-2.1 1.3-.7-.8M51.4 149.6l-.3 .3M51.6 149.4l.2 .3M51.7 145.6l.5 .6M51.7 145.6l.8 .1M52.2 146.2l-1.8 1.6M52.2 146.2l.2 .4v.4M52.2 146.2l.3 .8M52.4 147l-1.5 1.7M52.5 147h-.1M52.5 147l.6 .8-1.7 1.8"/>
<path d="M52.9 143.7l-.4 2M53.2 145.6l-.7 .1M53.3 145.5l-.8 .2M53.3 145.5l-.1 .1M53.4 140.5l-.2 1.8M53.9 143.7l-.6 1.8M54.9 143.9l-.6 1.8-1.1-.1M55.2 144.3a11.6 11.6 0 0 1-8.1 8M21.1 160.7l3.5 3.5"/>
<circle cx="41.1" cy="34.7" r="1"/>
<circle cx="44.1" cy="39.9" r="4.5"/>
<circle cx="44.1" cy="39.9" r="4.3"/>
<circle cx="44.1" cy="39.9" r="4.7"/>
<circle cx="50.1" cy="39.9" r="1"/>
<circle cx="41.1" cy="45.1" r=".99"/>
<circle cx="229.4" cy="45.8" r=".23"/>
<circle cx="234" cy="46.9" r=".16"/>
<circle cx="234" cy="47.3" r=".19"/>
<circle cx="44" cy="90.5" r=".47"/>
<circle cx="44" cy="90.4" r=".28"/>
<circle cx="45.6" cy="90.4" r=".27"/>
<circle cx="45.6" cy="90.4" r=".47"/>
<circle cx="50.6" cy="90.5" r=".2"/>
<circle cx="50.6" cy="90" r=".17"/>
<circle cx="44.1" cy="131.7" r="1.51"/>
<circle cx="36.1" cy="141.2" r="1.5"/>
<circle cx="44.1" cy="141.2" r="4.2"/>
<circle cx="44.1" cy="141.2" r="1.3"/>
<circle cx="44.1" cy="141.2" r="1.49"/>
<circle cx="44.1" cy="141.2" r="13"/>
<circle cx="44.1" cy="150.7" r="1.51"/>
<circle cx="44.1" cy="141.2" r="14"/>
<circle cx="52.1" cy="141.2" r="1.49"/>
</g>
<g font-size="8.5">
<text x="231" y="174.2">-</text>
<text x="156.7" y="195.4">QUANUM GIMBAL MOTOR 2208</text>
<text x="198.9" y="195.5">A</text>
</g>
<g font-size="8.1">
<text x="67.6" y="8.9">2</text>
<text x="207.3" y="8.9">1</text>
<text x="4.4" y="56.2">B</text>
<text x="270.4" y="56.2">B</text>
<text x="3.7" y="164.1">A</text>
<text x="269.7" y="164.1">A</text>
<text x="67.6" y="212.4">2</text>
<text x="207.3" y="212.4">1</text>
</g>
<g font-size="4.2" fill="#808080">
<text x="67.6" y="22.1">9.00</text>
<text x="69.8" y="41.5">3x M2.00x0.4</text>
<text x="76.1" y="53.5">28.00</text>
<text x="68.3" y="62">12.00</text>
<text x="81.6" y="75.5">1.75</text>
<text x="68.8" y="93">24.25</text>
<text x="26.7" y="111">5.90</text>
<text x="81.6" y="112.2">1.90</text>
<text x="61.7" y="120.5">4x M3.00x0.5</text>
<text x="66" y="142.3">19.00</text>
<text x="38.3" y="167.1">16.00</text>
</g>
<g font-size="3.4">
<text x="197.8" y="166">TITLE:</text>
<text x="198.7" y="188.1">SIZE</text>
<text x="207.5" y="188.1">DWG. NO.</text>
<text x="256.5" y="188.2">REV</text>
<text x="198.8" y="201.7">SCALE: 1:1</text>
<text x="217.7" y="201.8">WEIGHT: 0.0</text>
<text x="244.5" y="201.7">SHEET 1 OF 1</text>
</g>
<g font-size="3.2">
<text x="126.3" y="189.8">SEE ITEMS LIST</text>
<text x="135.5" y="196.6">-</text>
</g>
<text font-size="2.4" x="119.8" y="156.2">UNLESS OTHERWISE SPECIFIED:</text>
<g font-size="2.2">
<text x="119.5" y="161.8">DIMENSIONS ARE IN INCHES</text>
<text x="154.8" y="161.4">DRAWN</text>
<text x="175.4" y="156.6">NAME</text>
<text x="187.9" y="156.7">DATE</text>
<text x="119.5" y="164.4">TOLERANCES:</text>
<text x="119.5" y="167.1">FRACTIONAL</text>
<text x="154.9" y="166.3">CHECKED</text>
<text x="119.5" y="169.7">ANGULAR: MACH</text>
<text x="119.5" y="172.4">TWO PLACE DECIMAL</text>
<text x="142.5" y="169.7">BEND</text>
<text x="154.8" y="171">ENG APPR.</text>
<text x="119.5" y="175">THREE PLACE DECIMAL</text>
<text x="154.9" y="175.7">MFG APPR.</text>
<text x="154.9" y="180.4">Q.A.</text>
<text x="154.9" y="184.6">COMMENTS:</text>
</g>
<g font-size="2.1">
<text x="75.5" y="195.7">NEXT ASSY</text>
<text x="100.9" y="195.7">USED ON</text>
<text x="86.9" y="201.5">APPLICATION</text>
<text x="123.1" y="201.6">DO NOT SCALE DRAWING</text>
</g>
<g font-size="2">
<text x="31.5" y="182.9">PROPRIETARY AND CONFIDENTIAL</text>
<text x="119.2" y="180.6">INTERPRET GEOMETRIC</text>
<text x="119.2" y="183.1">TOLERANCING PER:</text>
<text x="27.8" y="186.5">THE INFORMATION CONTAINED IN THIS</text>
<text x="27.8" y="189">DRAWING IS THE SOLE PROPERTY OF</text>
<text x="27.8" y="191.6">&lt;INSERT COMPANY NAME HERE&gt;. ANY</text>
<text x="119.1" y="186.7">MATERIAL</text>
<text x="27.8" y="194.1">REPRODUCTION IN PART OR AS A WHOLE</text>
<text x="27.8" y="196.6">WITHOUT THE WRITTEN PERMISSION OF</text>
<text x="119.1" y="193.5">FINISH</text>
<text x="27.8" y="199.1">&lt;INSERT COMPANY NAME HERE&gt; IS</text>
<text x="27.8" y="201.7">PROHIBITED.</text>
</g>
</svg>
